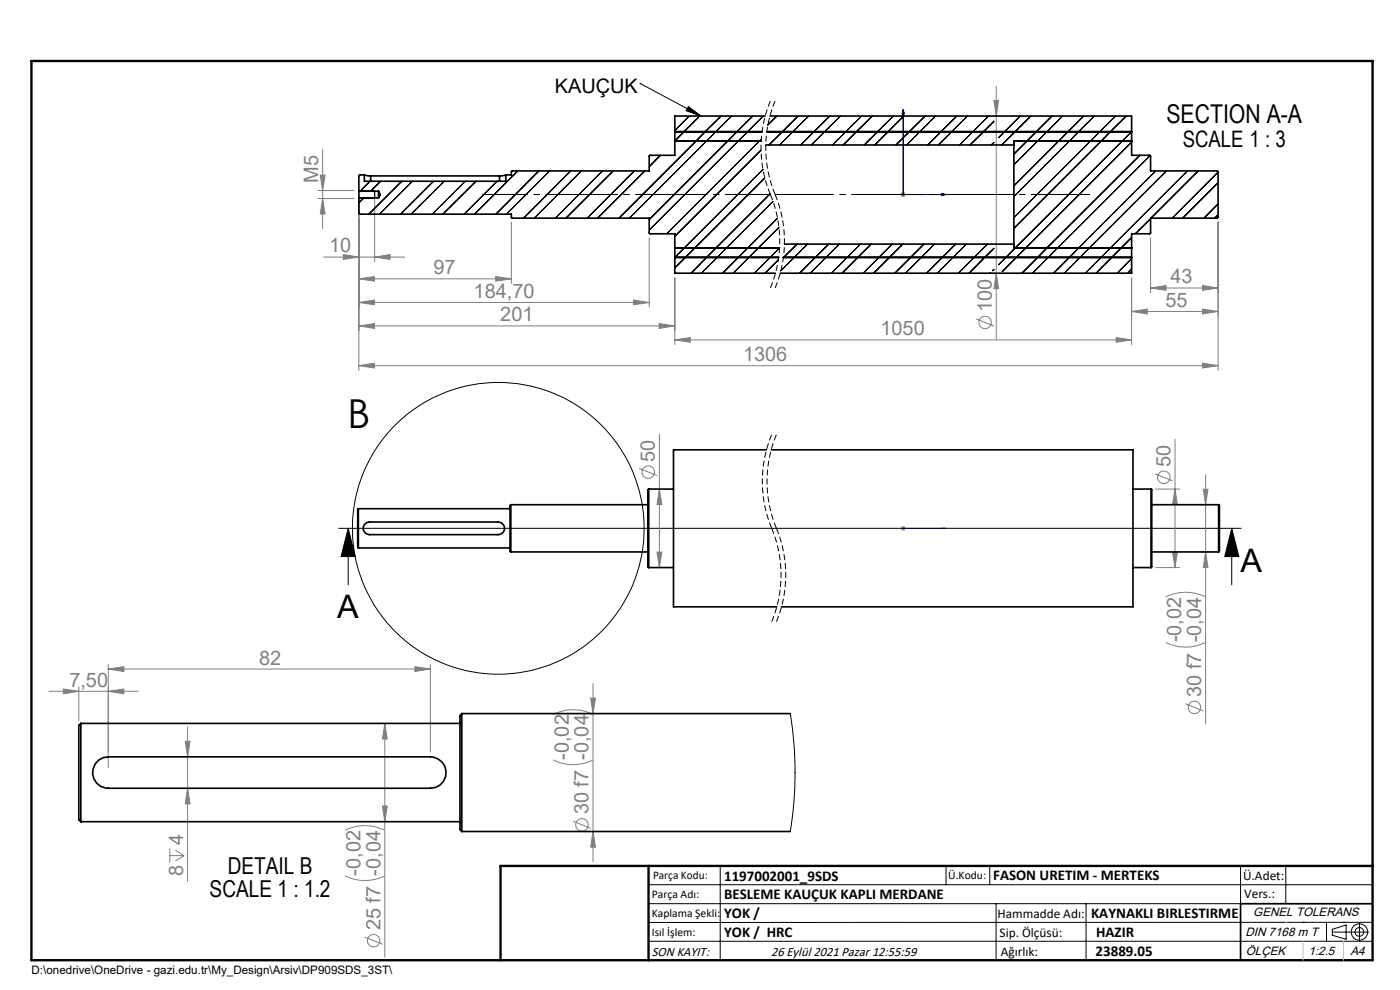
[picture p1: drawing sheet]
<svg xmlns="http://www.w3.org/2000/svg" width="297mm" height="210mm" viewBox="0 0 297 210" stroke-linecap="round" stroke-linejoin="round" font-family="sans-serif">
<g fill="none" stroke="#808080" stroke-width=".21">
<path d="M211.3 18.3v53.6M67.9 37.1h1.1l-.6 3.3zM68.4 31.7v16.8M210.9 21.3h.9l-.5 3.3zM67.5 42.1h7.6M67.5 40.4h7.6M68.4 42.1l.6 3.3h-1.1zM68.7 54.5h17.1M72.8 54l3.3 .5-3.3 .5zM76.1 59.2l3.3-.5v.9zM76.1 41.4v37.2M76.1 59.2h32.4"/>
<path d="M79.5 54.5l3.3-.5v1zM79.5 41.4v14.1M105.2 58.7l3.3 .5-3.3 .4zM108.5 47.1v13M137.7 50.4v14.7M143.2 58.9v14.2M191.1 41.3h1M191.2 40.9l.7 .7M191.6 40.8v1M191.9 40.9l-.7 .7M211.3 58l.5 3.2h-.9zM240.1 58.9v14.2"/>
<path d="M244.1 50.4v11.7M258.4 47.1v31.5M76.1 64.2l3.3-.6v1.1zM76.1 69.1l3.3-.5v1.1zM76.1 77.6l3.3-.6v1.1zM76.1 64.2h61.6M76.1 69.1h67.1M76.1 77.6h182.3M134.4 63.6l3.3 .6-3.3 .5zM139.8 68.6l3.4 .5-3.4 .6zM143.2 72.1l3.2-.5v1zM143.2 72.1h96.9"/>
<path d="M207.1 67.7l3.8 1.5M236.8 71.6l3.3 .5-3.3 .5zM240.1 66.1l3.3-.5v1zM240.1 66.1h18.3M244.1 61.1l3.3-.5v1zM244.1 61.1h14.3M255.1 77l3.3 .6-3.3 .5zM255.1 60.6l3.3 .5-3.3 .5zM255.1 65.6l3.3 .5-3.3 .5zM135.6 99.4l3.8 1.5M139.9 92.1v28.3M249.3 93.2v27.2"/>
<path d="M139.4 117.1h1l-.5 3.3zM139.9 103.7l.5 3.3h-1zM191.1 112.1h1M191.2 111.7l.7 .7M191.6 111.6v1M191.9 111.7l-.7 .7M245 100.5l3.8 1.5M245.2 103.7h5.1M248.7 117.1h1.1l-.5 3.3zM249.3 103.7l.5 3.3h-1.1zM254.8 117.1h2.7M254.8 107.1h2.7"/>
<path d="M255.3 103.8h1l-.5 3.3zM255.8 117.1l.5 3.3h-1zM255.8 100.7v52.8M245.2 120.4h5.1M247.3 136.3a9.6 9.6 0 0 0 8.5 0M247.3 126.6a9.3 9.3 0 0 1 8.5 0M10.4 146.6h18.9M13.4 146.1l3.3 .5-3.3 .6zM16.7 145.7v7.2M23 146.6l3.3-.5v1.1zM23 141.9l3.3-.5v1zM23 140.9v22"/>
<path d="M23 141.9h68.3M39.3 157.2h1l-.5 3.3zM39.8 154.2v32.8M81.6 153.4l.6 3.4h-1.1zM81.6 153.4v49.7M88 141.4l3.3 .5-3.3 .5zM91.3 140.9v18.7M117.3 151.5a9.6 9.6 0 0 1 8.5 0M125.3 148.1h1l-.5 3.3zM125.8 145v37.7M251.5 149.3l3.8 1.5M36 180v3"/>
<path d="M39.8 167.2l.5 3.3h-1zM73.2 176.1a9.6 9.6 0 0 1 8.4 0M81.1 171h1.1l-.6 3.3zM117.3 161.2a9.3 9.3 0 0 0 8.5 0M121.6 174.2l3.7 1.5M125.8 176.4l.5 3.3h-1zM36 181.5h3.1M37.2 180.4l1.9 1.1M39.1 181.5l-1.9 1.1M73.2 185.8a9.3 9.3 0 0 0 8.4 0M77.4 198.8l3.8 1.5"/>
<circle cx="209" cy="68.4" r="1.32"/>
<circle cx="137.5" cy="100.1" r="1.33"/>
<circle cx="246.9" cy="101.3" r="1.32"/>
<circle cx="253.4" cy="150" r="1.32"/>
<circle cx="123.5" cy="175" r="1.33"/>
<circle cx="79.3" cy="199.5" r="1.32"/>
</g>
<g fill="none" stroke="#000" stroke-width=".21">
<path d="M135.8 17.7h.1M135.8 17.7l12.9 6.9M146.1 22.6l2.6 2-3.1-1.1zM76.1 40.4h3.4M76.1 42.1h3.4M71.9 112.1h191.4M73.9 112.1l1.5 6h-3zM73.9 112.1v12M261.3 112.1l1.5 6h-3zM261.3 112.1v12M137.6 187.7h153.6M137.6 191.7h153.6"/>
<path d="M137.6 199.7h153.6M152.8 183.7v20M200.7 183.7v4M210 183.7v4M211.3 191.7v12M230.4 191.7v12M263.2 183.7v20M272.8 183.7v8M276.4 195.6h.1M281.4 195.6v4.1M282.6 197.7h7.8M282.6 197.1l3-.9v3l-3-.8z"/>
<path d="M285 195.6h.1M288.4 195.8v3.8M291.2 195.6l-153.6 .1"/>
<circle cx="105.7" cy="112.1" r="30.9"/>
<circle cx="288.4" cy="197.7" r="1.74"/>
<circle cx="288.4" cy="197.7" r=".93"/>
</g>
<path d="M163.4 21.4a25.8 25.8 0 0 0 0 19.9M164.4 21.4a25.8 25.8 0 0 0 0 19.9M163.4 41.3a25.8 25.8 0 0 1 0 19.8M164.4 41.3a25.8 25.8 0 0 1 0 19.8M163.7 92.2a25.8 25.8 0 0 0 0 19.8M164.7 92.2a25.8 25.8 0 0 0 0 19.8M163.7 112a25.8 25.8 0 0 1 0 19.9M164.7 112a25.8 25.8 0 0 1 0 19.9" fill="none" stroke="#000" stroke-width=".21" stroke-dasharray="1.3 .6" stroke-linecap="butt"/>
<path d="M191.6 23.3v18h9M191.6 23.3l.2 .9h-.4zM199.7 41.1l.9 .2-.9 .2zM191.4 112.1h.4zM191.6 112.1h.1M191.6 112.1h9M200.6 112.1h-.9h.9" fill="none" stroke="#00f" stroke-width=".21"/>
<path d="M79.5 40.4v1.7M106.2 203.7h185" fill="none" stroke="#000" stroke-width=".25"/>
<path d="M291.2 191.7h-28v12" fill="none" stroke="#000" stroke-width=".35"/>
<path d="M6.7 12.9h284.5v190.8h-284.5zM137.6 183.7v20M291.2 183.7h-185v20" fill="none" stroke="#000" stroke-width=".5"/>
<path d="M272.8 195.6h.1M276.4 199.7v4M285 199.7v4" fill="none" stroke="#c0c0c0" stroke-width=".21"/>
<path d="M163.4 41.3h-61" fill="none" stroke="#000" stroke-width=".21" stroke-dasharray="15.2 1.3 1.3 1.3" stroke-dashoffset="5.7"/>
<path d="M231.2 41.3h-66.8" fill="none" stroke="#000" stroke-width=".21" stroke-dasharray="15.2 1.3 1.3 1.3" stroke-dashoffset="2.8"/>
<path d="M261.3 112.1l1.5 6h-3zM73.9 112.1l1.5 6h-3z" fill="#000"/>
<g fill="#00f">
<path d="M199.7 112.1h.9zM191.4 112.1h.4z"/>
<path d="M199.7 41.1l.9 .2-.9 .2zM191.6 23.3l.2 .9h-.4zM199.7 41.1l.9 .2-.9 .2zM191.6 23.3l.2 .9h-.4z"/>
</g>
<g fill="#808080">
<path d="M255.1 60.6l3.3 .5-3.3 .5zM244.1 61.1l3.3-.5v1zM255.1 65.6l3.3 .5-3.3 .5zM240.1 66.1l3.3-.5v1zM23 146.6l3.3-.5v1.1zM13.4 146.1l3.3 .5-3.3 .6z"/>
<path d="M76.1 59.2l3.3-.5v.9zM105.2 58.7l3.3 .5-3.3 .4zM76.1 64.2l3.3-.6v1.1zM134.4 63.6l3.3 .6-3.3 .5zM76.1 69.1l3.3-.5v1.1zM139.8 68.6l3.4 .5-3.4 .6zM143.2 72.1l3.2-.5v1zM236.8 71.6l3.3 .5-3.3 .5zM72.8 54l3.3 .5-3.3 .5zM79.5 54.5l3.3-.5v1zM76.1 77.6l3.3-.6v1.1zM255.1 77l3.3 .6-3.3 .5z"/>
<path d="M88 141.4l3.3 .5-3.3 .5zM23 141.9l3.3-.5v1z"/>
<path d="M139.4 117.1h1l-.5 3.3zM139.9 103.7l.5 3.3h-1zM248.7 117.1h1.1l-.5 3.3zM249.3 103.7l.5 3.3h-1.1zM255.8 117.1l.5 3.3h-1zM255.3 103.8h1l-.5 3.3zM68.4 42.1l.6 3.3h-1.1zM67.9 37.1h1.1l-.6 3.3zM81.1 171h1.1l-.6 3.3zM81.6 153.4l.6 3.4h-1.1zM125.8 176.4l.5 3.3h-1zM125.3 148.1h1l-.5 3.3z"/>
<path d="M210.9 21.3h.9l-.5 3.3zM211.3 58l.5 3.2h-.9zM39.3 157.2h1l-.5 3.3zM39.8 167.2l.5 3.3h-1z"/>
</g>
<path d="M146.1 22.6l2.6 2-3.1-1.1z" fill="#000"/>
<g fill="none" stroke="#000" stroke-width=".35">
<path d="M77.3 37.1l1.3 .2M77.3 37.1v1.3h30v-1.3M77.3 37.1h-1l-.2 .2v3.3M78.6 37.3h27.4M78.6 37.3v1.1M106 37.3v1.1M107.3 37.1l-1.3 .2M143.2 27.9h18.4M143.2 29.9h18.3M162.3 24.6h-19.1v8.3h-5.3l-.2 .2v3.2h-29l-.2 .1v.7h-1.2M162.5 30.8h52.6M162.7 27.9h77.4"/>
<path d="M163.3 24.6h76.8v8.3h3.8l.2 .2v3.2h14.1l.2 .1v9.7l-.2 .2h-14.1v3.2l-.2 .1h-3.8v8.4h-74.6M240.1 29.9h-25v22.7h25M76.1 40.6v1.4M76.1 42v3.3l.2 .1h32.2v.7l.2 .2h29v3.2l.2 .1h5.3v8.4h21.3M76.1 40.6h4.2M76.1 42h4.2M80.3 40.6v1.4M80.3 40.6l.4 .7-.4 .7M143.2 54.6h22M143.2 52.6h22.1M166.2 54.6h73.9M166.4 51.8h48.7"/>
<path d="M162.6 95.4h-19.7v33.3h21.9M163.6 95.4h76.7v33.3h-74.5M76 107.9v8.3M76 107.9l-.1 .2v8l.1 .1M76 107.9h32.2M76 116.2h32.2M77.6 111l.8-.3h27.3a1.34 1.34 0 0 1 1.3 1.4 1.34 1.34 0 0 1-1.3 1.3h-27.3a1.33 1.33 0 0 1-1.3-.9 1.33 1.33 0 0 1 .5-1.5zM108.4 107.1v10M108.4 107.1l-.2 .1v9.7l.2 .2M108.4 117.1h29M108.4 107.1h29M137.6 103.7v16.7"/>
<path d="M137.6 103.7l-.2 .2v16.3l.2 .2M137.6 103.7h5.3M240.3 103.7h3.9M244.2 103.7v16.7M244.2 103.7l.1 .2v16.3l-.1 .2M244.3 117.1h14.2M244.3 107.1h14.2M258.5 107.1v10M258.5 107.1l.2 .1v9.7l-.2 .2M137.6 120.4h5.3M240.3 120.4h3.9M17.1 153.4v20.9"/>
<path d="M17.1 153.4l-.4 .5v20l.4 .4M17.1 153.4h80.5M98 151.4v25M98 151.4l-.4 .4v24.2l.4 .4M98 151.4h69.6M17.1 174.3h80.5M21 161.2l.9-.5 1.1-.2h68.3a3.3 3.3 0 0 1 3.3 3.4 3.3 3.3 0 0 1-3.3 3.3h-68.3a3.3 3.3 0 0 1-3.2-2.3 3.3 3.3 0 0 1 1.2-3.7zM98 176.4h69.6"/>
</g>
<g fill="none" stroke="#000" stroke-width=".21">
<path d="M78.5 38.4l-2.1 2.2M80.8 38.4l-2.2 2.2M85.2 38.4l-7 7M87.5 38.4l-7 7M92 38.4l-7 7M94.2 38.4l-7 7M98.7 38.4l-7 7M101 38.4l-7.1 7M105.4 38.4l-6.9 7M109.9 36.3l-9.2 9.1M114.3 36.3l-9.1 9.1M116.6 36.3l-9.2 9.1"/>
<path d="M121.1 36.3l-10 10M123.3 36.3l-10 10M127.8 36.3l-10 10M130.1 36.3l-10 10M134.5 36.3l-9.9 10M136.8 36.3l-10 10M137.9 32.9l-.2 .2M140.1 32.9l-2.4 2.5M146.2 24.6l-3 3.1M148.2 24.9l-5 5M153 24.6l-21.7 21.7M155.2 24.6l-21.7 21.7"/>
<path d="M159.7 24.6l-22 22M161.4 31.8l-18.2 18.3M161.5 29.5l-20.1 20.1M161.9 35.9l-18.7 18.7M161.9 24.6l-24.2 24.2M162.2 37.8l-19 19.1M164.8 24.6l-1.9 1.9M169.3 24.6l-6.2 6.2M171.6 24.6l-6.2 6.2M176 24.6l-6.1 6.2M178.3 24.6l-6.2 6.2M182.8 24.6l-6.2 6.2"/>
<path d="M185 24.6l-6.1 6.2M189.5 24.6l-6.2 6.2M191.7 24.6l-6.1 6.2M196.3 24.6l-6.2 6.2M198.5 24.6l-6.2 6.2M203 24.6l-6.2 6.2M205.2 24.6l-6.2 6.2M209.7 24.6l-6.1 6.2M210.9 30.2l-.6 .6M210.9 25.7l-5.1 5.1M216.4 24.6l-4.6 4.6M218.7 24.6l-6.2 6.2"/>
<path d="M223.2 24.6l-8.1 8.1M225.4 24.6l-10.3 10.4M229.9 24.6l-14.8 14.8M232.2 24.6l-17.1 17.1M236.6 24.6l-21.5 21.6M238.9 24.6l-23.8 23.8M240.1 27.9l-28.3 28.3M240.1 30.2l-27.5 27.4M241.8 32.9l-25 25.1M244 33l-25 25M245.2 36.3l-21.7 21.7M247.4 36.3l-21.6 21.7"/>
<path d="M251.9 36.3l-21.6 21.7M254.2 36.3l-10 10M258.4 36.5l-9.7 9.8M258.4 38.8l-7.5 7.5M77.2 42l-1.1 1M143.2 54.6h.1M163.4 41.1l-16.8 16.9M164 42.7l-15.2 15.3M164.9 46.3l-11.6 11.7M165.1 55.1l-2.8 2.9M165.2 48.3l-9.7 9.7M165.3 52.6l-5.3 5.4"/>
<path d="M169.1 51.8l-2.9 2.9M171.3 51.8l-5.7 5.7M175.8 51.8l-6.1 6.2M178 51.8l-6.1 6.2M182.5 51.8l-6.1 6.2M184.8 51.8l-6.2 6.2M189.3 51.8l-6.2 6.2M191.5 51.8l-6.2 6.2M196 51.8l-6.2 6.2M198.3 51.8l-6.2 6.2M202.7 51.8l-6.1 6.2M205 51.8l-6.2 6.2"/>
<path d="M209.5 51.8l-6.2 6.2M210.1 57.9l-.1 .1M210.9 52.7l-5.3 5.3M210.9 57.1l-.4 .3M240.1 50.4l-7.6 7.6M240.1 54.8l-3.1 3.2M240.1 57.1l-.8 .9M244.1 46.4l-3.3 3.2M258.4 43.2l-3 3.1M258.4 45.5l-.8 .8M167.6 151.4l.7 5.3 .4 5.4-.2 7.8-.9 6.5"/>
</g>
<text font-size="8.5" x="73.7" y="90.7">B</text>
<g font-size="6.9">
<text x="263.1" y="121.4">A</text>
<text x="71.5" y="131.1">A</text>
</g>
<text font-size="5.5" x="247.4" y="26">SECTION A-A</text>
<g font-size="4.9">
<text x="48.3" y="185.3">DETAIL B</text>
<text x="44.5" y="190.3">SCALE 1 : 1.2</text>
</g>
<text font-size="4.8" x="250.9" y="31.2">SCALE 1 : 3</text>
<text font-size="4.2" x="117.7" y="19.8">KAUÇUK</text>
<g font-size="4.2" fill="#808080">
<text x="67.5" y="38.7" transform="rotate(-90 67.5 38.7)">M5</text>
<text x="69.8" y="53.6">10</text>
<text x="91.9" y="58.2">97</text>
<text x="100.5" y="63.2">184,70</text>
<text x="247.3" y="65.1">55</text>
<text x="248.3" y="60.1">43</text>
<text x="106.1" y="68.2">201</text>
<text x="186.8" y="71.1">1050</text>
<text x="210.4" y="66.2" transform="rotate(-90 210.4 66.2)">100</text>
<text x="157.6" y="76.6">1306</text>
<text x="139" y="97.9" transform="rotate(-90 139 97.9)">50</text>
<text x="248.3" y="99" transform="rotate(-90 248.3 99)">50</text>
<text x="250.6" y="136.3" transform="rotate(-90 250.6 136.3)">-0,02</text>
<text x="55" y="141">82</text>
<text x="14.7" y="145.7">7,50</text>
<text x="254.8" y="147.8" transform="rotate(-90 254.8 147.8)">30 f7 -0,04</text>
<text x="120.6" y="161.2" transform="rotate(-90 120.6 161.2)">-0,02</text>
<text x="124.9" y="172.8" transform="rotate(-90 124.9 172.8)">30 f7 -0,04</text>
<text x="38.9" y="179.1" transform="rotate(-90 38.9 179.1)">4</text>
<text x="38.9" y="185.8" transform="rotate(-90 38.9 185.8)">8</text>
<text x="76.5" y="185.8" transform="rotate(-90 76.5 185.8)">-0,02</text>
<text x="80.7" y="197.3" transform="rotate(-90 80.7 197.3)">25 f7 -0,04</text>
</g>
<g font-size="3.2">
<text x="153.6" y="186.8">1197002001_9SDS</text>
<text x="153.6" y="190.8">BESLEME KAUÇUK KAPLI MERDANE</text>
<text x="210.7" y="186.6">FASON URETIM - MERTEKS</text>
<text x="153.6" y="194.8">YOK /</text>
<text x="231.5" y="194.8">KAYNAKLI BIRLESTIRME</text>
<text x="153.6" y="198.8">YOK / HRC</text>
<text x="232.4" y="202.8">23889.05</text>
<text x="232.5" y="198.8">HAZIR</text>
</g>
<g font-size="2.8">
<text x="263.7" y="186.7">Ü.Adet:</text>
<text x="263.9" y="190.5">Vers.:</text>
<text x="211.6" y="194.8">Hammadde Adı:</text>
<text x="138.3" y="202.8">SON KAYIT:</text>
<text x="163.6" y="202.8">26 Eylül 2021 Pazar 12:55:59</text>
<text x="212.1" y="198.7">Sip. Ölçüsü:</text>
<text x="212.3" y="202.7">Ağırlık:</text>
</g>
<g font-size="2.6">
<text x="265.9" y="194.4">GENEL TOLERANS</text>
<text x="264.2" y="198.5">DIN 7168 m T</text>
<text x="264.3" y="202.6">ÖLÇEK</text>
<text x="277.6" y="202.6">1:2.5</text>
<text x="286.5" y="202.6">A4</text>
</g>
<g font-size="2.5">
<text x="138.3" y="190.5">Parça Adı:</text>
<text x="138.5" y="186.5">Parça Kodu:</text>
<text x="201.2" y="186.5">Ü.Kodu:</text>
<text x="138.3" y="194.5">Kaplama Şekli:</text>
<text x="138.3" y="198.6">Isıl İşlem:</text>
<text x="6.7" y="206.7">D:\onedrive\OneDrive - gazi.edu.tr\My_Design\Arsiv\DP909SDS_3ST\</text>
</g>
</svg>
